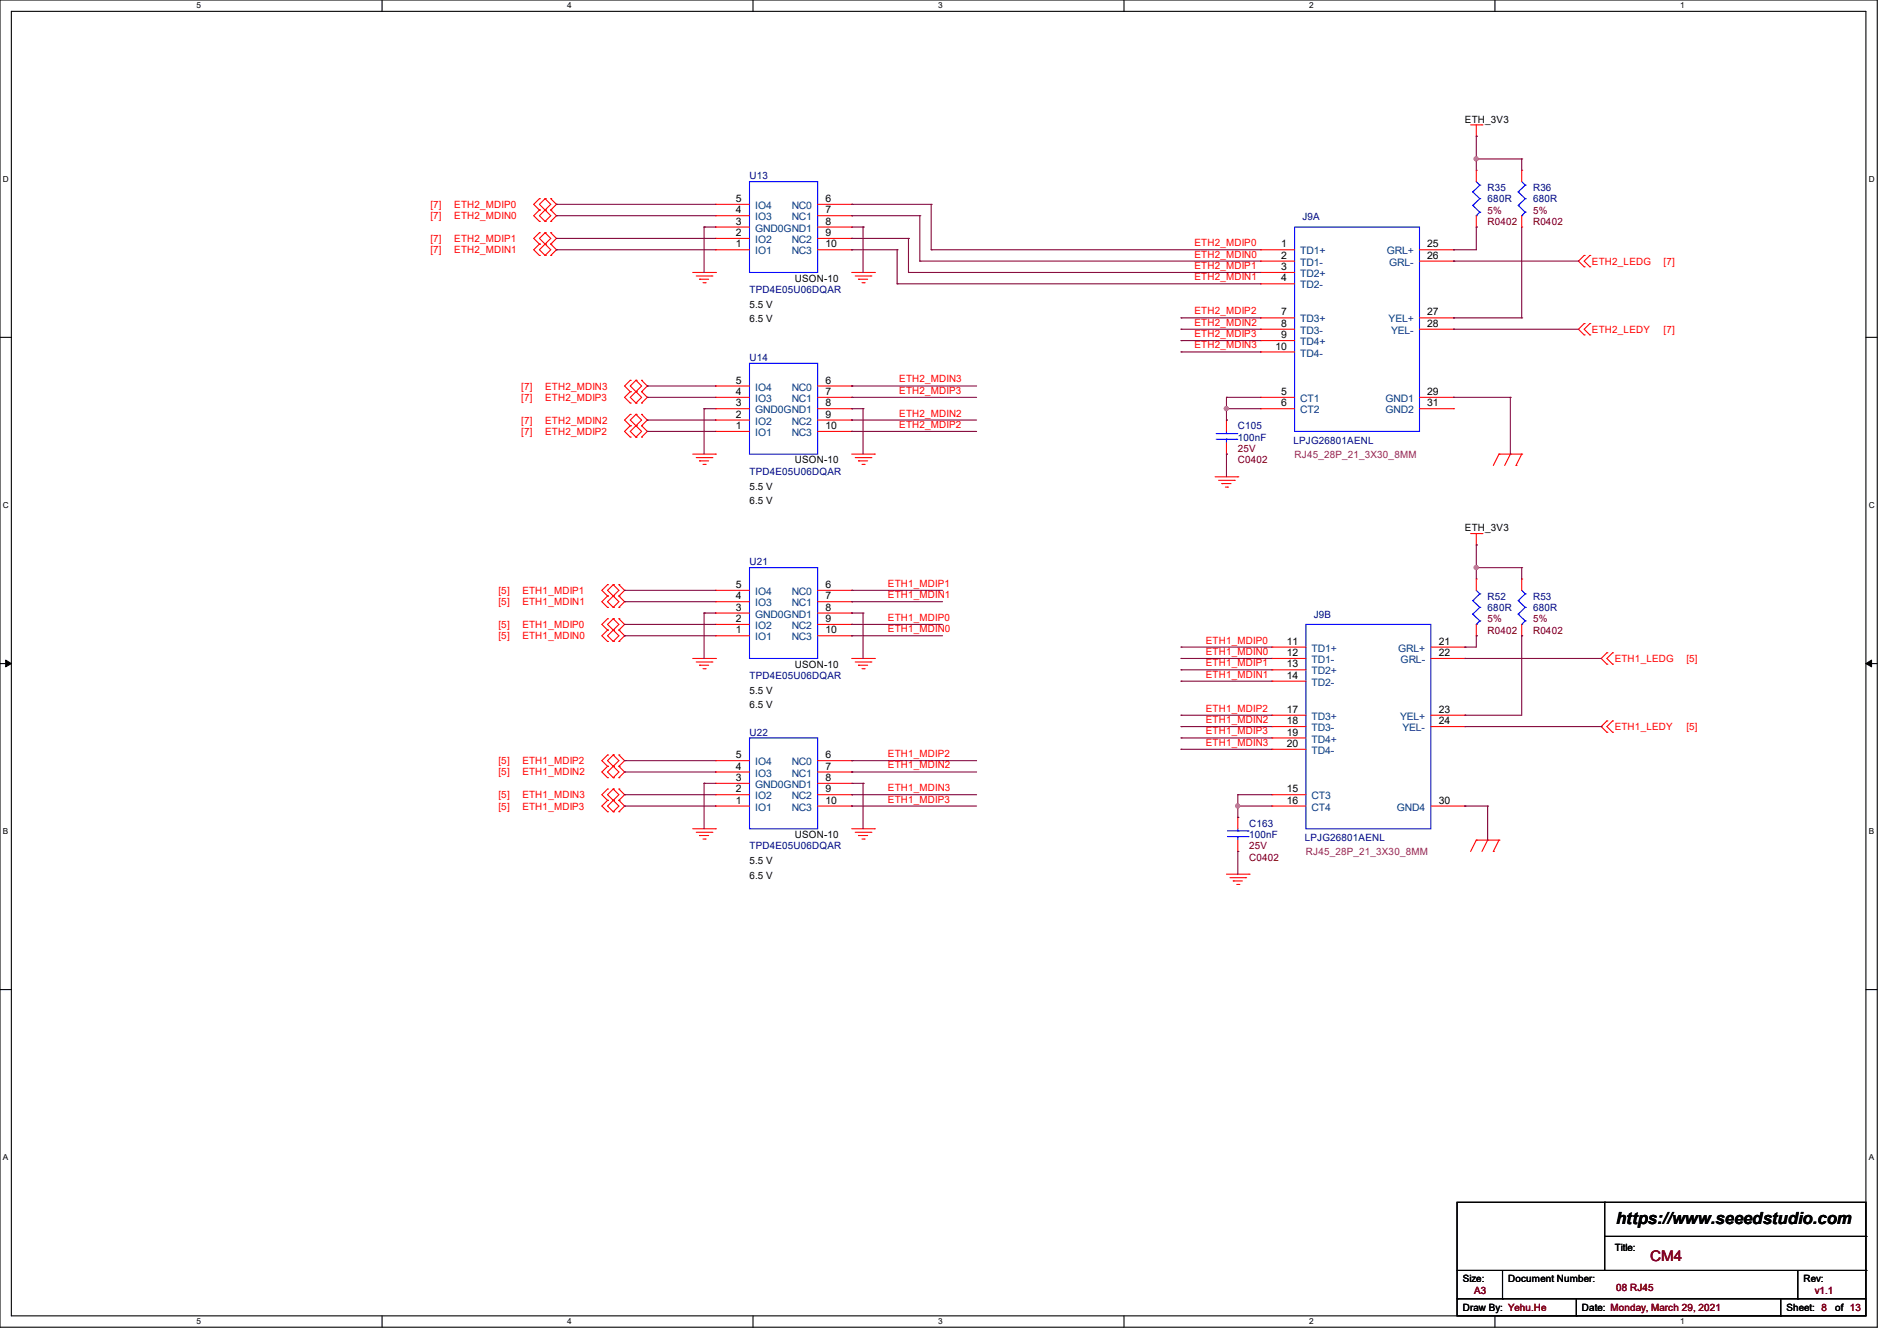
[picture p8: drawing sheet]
<svg xmlns="http://www.w3.org/2000/svg" width="297mm" height="210mm" viewBox="0 0 297 210" stroke-linecap="round" stroke-linejoin="round" font-family="sans-serif">
<path d="M0 0h293.9v207.9h-293.9zM1.8 1.8h290.3v204.3h-290.3z" fill="none" stroke="#000" stroke-width=".17"/>
<g fill="#fff">
<path d="M30.8 .2h.7v1.4h-.7z"/>
<path d="M30.8 206.2h.7v1.4h-.7z"/>
</g>
<path d="M59.8 0v1.8M59.8 206.1v1.8" fill="none" stroke="#000" stroke-width=".17"/>
<g fill="#fff">
<path d="M88.8 .2h.7v1.4h-.7z"/>
<path d="M88.8 206.2h.7v1.4h-.7z"/>
</g>
<path d="M117.9 0v1.8M117.9 206.1v1.8" fill="none" stroke="#000" stroke-width=".17"/>
<g fill="#fff">
<path d="M146.9 .2h.7v1.4h-.7z"/>
<path d="M146.9 206.2h.7v1.4h-.7z"/>
</g>
<path d="M176 0v1.8M176 206.1v1.8" fill="none" stroke="#000" stroke-width=".17"/>
<g fill="#fff">
<path d="M205 .2h.7v1.4h-.7z"/>
<path d="M205 206.2h.7v1.4h-.7z"/>
</g>
<path d="M234.1 0v1.8M234.1 206.1v1.8" fill="none" stroke="#000" stroke-width=".17"/>
<g fill="#fff">
<path d="M263.1 .2h.6v1.4h-.6z"/>
<path d="M263.1 206.2h.6v1.4h-.6z"/>
<path d="M.5 27.3h.9v1.4h-.9z"/>
<path d="M292.6 27.3h.9v1.4h-.9z"/>
<path d="M.5 78.4h.9v1.4h-.9z"/>
<path d="M292.6 78.4h.9v1.4h-.9z"/>
</g>
<path d="M0 52.8h1.8M292.1 52.8h1.8" fill="none" stroke="#000" stroke-width=".17"/>
<g fill="#fff">
<path d="M.5 129.5h.8v1.4h-.8z"/>
<path d="M292.6 129.5h.8v1.4h-.8z"/>
</g>
<path d="M0 103.9h1.8M292.1 103.9h1.8" fill="none" stroke="#000" stroke-width=".17"/>
<path d="M.9 103.4l.9 .5-.9 .5zM292.1 103.9l.9-.5v1z" fill="#000" stroke="#000" stroke-width=".16"/>
<g fill="#fff">
<path d="M.5 180.5h.8v1.4h-.8z"/>
<path d="M292.6 180.5h.8v1.4h-.8z"/>
</g>
<g fill="none" stroke="#000" stroke-width=".17">
<path d="M0 155h1.8M292.1 155h1.8M228.1 188.3h64v17.8h-64zM228.1 199h64M235.2 199v4.4M251.2 188.3h.1M251.2 188.3v10.7M251.2 193.6h40.9M281.5 199v4.4M292.1 199h.1M292.1 193.6h.1M228.1 203.4h.1"/>
<path d="M228.1 203.4h64M235.2 203.4h.1M246.8 206.1h.1M246.8 203.4v2.7M278.8 206.1h.1M278.8 203.4v2.7M281.5 203.4h.1"/>
</g>
<g fill="none" stroke="#f00" stroke-width=".17">
<path d="M230.3 19.6h1.7M231.1 19.6v1.7M232 19.6h.1M84.5 31.1h.1M84.5 32.9h.1M84.5 36.4h.1M84.5 38.2h.1M84.5 34.7h.1M84.5 31.1l-.9 .9 .9 .9M84.5 36.4l-.9 .9 .9 .9M84.5 32.9l-.9 .9 .9 .9M84.5 38.2l-.9 .9 .9 .9"/>
<path d="M85.3 32.9h.1M85.3 31.1h.1M85.3 38.2h.1M85.3 36.4h.1M85.3 34.7h.1M85.3 31.1l-.8 .9 1.7 1.8-.9 .9M85.3 31.1l.9 .9-1.7 1.8 .8 .9M85.3 36.4l-.8 .9 1.7 1.8-.9 .9M85.3 36.4l.9 .9-1.7 1.8 .8 .9M86.2 31.1h.1M86.2 32.9h.1M86.2 36.4h.1"/>
<path d="M86.2 38.2h.1M86.2 34.7h.1M86.2 31.1l.9 .9-.9 .9M86.2 32.9l.9 .9-.9 .9M86.2 36.4l.9 .9-.9 .9M86.2 38.2l.9 .9-.9 .9M112 39.1h.1M112 37.3h.1M112 35.6h.1M112 33.8h.1M112 32h.1M112 39.1h5.3"/>
<path d="M112 37.3h5.3M112 35.6h5.3M112 33.8h5.3M112 32h5.3M128 39.1h5.3M128 37.3h5.3M128 35.6h5.3M128 33.8h5.3M128 32h5.3M133.3 32h.1M133.3 33.8h.1M133.3 35.6h.1"/>
<path d="M133.3 37.3h.1M133.3 39.1h.1M197.4 39.1h.1M197.4 39.1h5.3M222.2 39.1h5.4M227.6 39.1h.1M231.1 21.3h.1M231.1 26.7h.1M231.1 35.6h.1M231.1 26.7v1.7M231.1 33.8v1.8M238.3 26.7h.1"/>
<path d="M238.3 35.6h.1M238.3 26.7v1.7M238.3 33.8v1.8M84.5 40h.1M85.3 40h.1M86.2 40h.1M98.7 59.6h.1M98.7 59.6l-.9 .9 .9 .8M99.6 59.6h.1M99.6 59.6l-.9 .9 .9 .8M99.6 59.6l.9 .9-1.8 1.7 .9 .9M100.5 59.6h.1"/>
<path d="M100.5 59.6l.8 .9-.8 .8M108.5 42.7h3.5M109 43.2h2.5M109.5 43.7h.1M109.5 43.7h1.5M110.1 44.3h.3M110.4 44.3h.1M111.5 43.2h.1M112 42.7h.1M133.3 42.7h3.6M133.9 43.2h2.5M134.4 43.7h.1"/>
<path d="M134.4 43.7h1.4M135 44.3h.3M135.3 44.3h.1M136.4 43.2h.1M136.9 42.7h.1M197.4 40.9h.1M197.4 42.7h.1M197.4 44.4h.1M197.4 49.8h.1M197.4 51.6h.1M197.4 53.3h.1M197.4 55.1h.1"/>
<path d="M197.4 42.7h5.3M197.4 40.9h5.3M197.4 44.4h5.3M197.4 49.8h5.3M197.4 51.6h5.3M197.4 53.3h5.3M197.4 55.1h5.3M222.2 40.9h5.4M222.2 49.8h5.4M222.2 51.6h5.4M227.6 40.9h.1M227.6 49.8h.1"/>
<path d="M227.6 51.6h.1M248 40h.1M248 41.8h.1M248 50.7h.1M248 52.5h.1M248 40l-.9 .9 .9 .9M248 50.7l-.9 .9 .9 .9M248.9 41.8h.1M248.9 40h.1M248.9 52.5h.1M248.9 50.7h.1M248.9 40l-.9 .9 .9 .9"/>
<path d="M248.9 50.7l-.9 .9 .9 .9M98.7 61.3h.1M98.7 64.9h.1M98.7 66.7h.1M98.7 63.1h.1M98.7 68.5h.1M98.7 64.9l-.9 .9 .9 .9M98.7 61.3l-.9 .9 .9 .9M98.7 66.7l-.9 .9 .9 .9M99.6 61.3h.1M99.6 66.7h.1M99.6 64.9h.1"/>
<path d="M99.6 63.1h.1M99.6 68.5h.1M99.6 64.9l-.9 .9 1.8 1.8-.9 .9M99.6 64.9l.9 .9-1.8 1.8 .9 .9M99.6 61.3l.9 .9-.9 .9M100.5 61.3h.1M100.5 64.9h.1M100.5 66.7h.1M100.5 63.1h.1M100.5 68.5h.1M100.5 61.3l.8 .9-.8 .9M100.5 64.9l.8 .9-.8 .9"/>
<path d="M100.5 66.7l.8 .9-.8 .9M108.5 71.1h3.5M109 71.7h2.5M109.5 72.2h.1M109.5 72.2h1.5M110.1 72.7h.3M110.4 72.7h.1M111.5 71.7h.1M112 71.1h.1M112 67.6h.1M112 65.8h.1M112 64h.1"/>
<path d="M112 62.2h.1M112 60.5h.1M112 62.2h5.3M112 64h5.3M112 67.6h5.3M112 65.8h5.3M112 60.5h5.3M128 62.2h5.3M128 64h5.3M128 67.6h5.3M128 65.8h5.3M128 60.5h5.3"/>
<path d="M133.3 60.5h.1M133.3 62.2h.1M133.3 64h.1M133.3 65.8h.1M133.3 67.6h.1M133.3 71.1h3.6M133.9 71.7h2.5M134.4 72.2h.1M134.4 72.2h1.4M135 72.7h.3M135.3 72.7h.1M136.4 71.7h.1"/>
<path d="M136.9 71.1h.1M190.2 74.7h3.6M190.8 75.2h2.5M191.3 75.7h.1M191.3 75.7h1.4M191.9 76.3h.3M192 65.8h.1M192 71.1h.1M192 65.8v1.8M192 69.3v1.8M192.2 76.3h.1M193.3 75.2h.1"/>
<path d="M193.8 74.7h.1M197.4 62.2h.1M197.4 64h.1M197.4 62.2h5.3M197.4 64h5.3M222.2 62.2h5.4M222.2 64h5.4M227.6 64h.1M227.6 62.2h.1M234.7 71.1h.1M234.7 71.1h3.6M234.7 71.1l-.9 1.8"/>
<path d="M236.5 71.1h.1M236.5 71.1l-.9 1.8M237.4 72.9h.1M238.3 71.1h.1M238.3 71.1l-.9 1.8M95.1 91.6h.1M95.1 93.3h.1M95.1 95.1h.1M95.1 96.9h.1M95.1 98.7h.1M95.1 91.6l-.9 .9 .9 .8M95.1 93.3l-.9 .9 .9 .9"/>
<path d="M95.1 96.9l-.9 .9 .9 .9M95.1 98.7l-.9 .9 .9 .9M96 93.3h.1M96 91.6h.1M96 95.1h.1M96 98.7h.1M96 96.9h.1M96 91.6l-.9 .9 1.8 1.7-.9 .9M96 91.6l.9 .9-1.8 1.7 .9 .9M96 96.9l-.9 .9 1.8 1.8-.9 .9M96 96.9l.9 .9-1.8 1.8 .9 .9M96.9 91.6h.1"/>
<path d="M96.9 93.3h.1M96.9 95.1h.1M96.9 96.9h.1M96.9 98.7h.1M96.9 91.6l.9 .9-.9 .8M96.9 96.9l.9 .9-.9 .9M96.9 93.3l.9 .9-.9 .9M96.9 98.7l.9 .9-.9 .9M112 99.6h.1M112 97.8h.1M112 96h.1M112 94.2h.1"/>
<path d="M112 92.5h.1M112 99.6h5.3M112 97.8h5.3M112 96h5.3M112 94.2h5.3M112 92.5h5.3M128 99.6h5.3M128 97.8h5.3M128 96h5.3M128 94.2h5.3M128 92.5h5.3M133.3 92.5h.1"/>
<path d="M133.3 94.2h.1M133.3 96h.1M133.3 97.8h.1M133.3 99.6h.1M230.3 83.6h1.7M231.1 85.3h.1M231.1 90.7h.1M231.1 99.6h.1M231.1 83.6v1.7M231.1 90.7v1.8M231.1 97.8v1.8M232 83.6h.1"/>
<path d="M238.3 90.7h.1M238.3 99.6h.1M238.3 90.7v1.8M238.3 97.8v1.8M95.1 100.5h.1M95.1 118.2h.1M95.1 118.2l-.9 .9 .9 .9M96 100.5h.1M96 118.2h.1M96 118.2l-.9 .9 1.8 1.8-.9 .9M96 118.2l.9 .9-1.8 1.8 .9 .9M96.9 100.5h.1"/>
<path d="M96.9 118.2h.1M96.9 118.2l.9 .9-.9 .9M108.5 103.1h3.5M109 103.7h2.5M109.5 104.2h.1M109.5 104.2h1.5M110.1 104.7h.3M110.4 104.7h.1M111.5 103.7h.1M112 103.1h.1M112 119.1h.1M112 119.1h5.3"/>
<path d="M128 119.1h5.3M133.3 119.1h.1M133.3 103.1h3.6M133.9 103.7h2.5M134.4 104.2h.1M134.4 104.2h1.4M135 104.7h.3M135.3 104.7h.1M136.4 103.7h.1M136.9 103.1h.1M199.1 101.3h.1M199.1 103.1h.1"/>
<path d="M199.1 104.9h.1M199.1 106.7h.1M199.1 112h.1M199.1 113.8h.1M199.1 115.6h.1M199.1 117.3h.1M199.1 103.1h5.4M199.1 101.3h5.4M199.1 104.9h5.4M199.1 106.7h5.4M199.1 112h5.4M199.1 113.8h5.4"/>
<path d="M199.1 115.6h5.4M199.1 117.3h5.4M224 103.1h5.4M224 101.3h5.4M224 112h5.4M224 113.8h5.4M229.4 101.3h.1M229.4 103.1h.1M229.4 112h.1M229.4 113.8h.1M251.6 102.2h.1M251.6 104h.1"/>
<path d="M251.6 112.9h.1M251.6 114.7h.1M251.6 102.2l-.9 .9 .9 .9M251.6 112.9l-.9 .9 .9 .9M252.5 104h.1M252.5 102.2h.1M252.5 114.7h.1M252.5 112.9h.1M252.5 102.2l-.9 .9 .9 .9M252.5 112.9l-.9 .9 .9 .9M95.1 120h.1M95.1 121.8h.1"/>
<path d="M95.1 123.6h.1M95.1 125.3h.1M95.1 127.1h.1M95.1 120l-.9 .9 .9 .9M95.1 123.6l-.9 .9 .9 .8M95.1 125.3l-.9 .9 .9 .9M96 120h.1M96 121.8h.1M96 125.3h.1M96 123.6h.1M96 127.1h.1M96 123.6l-.9 .9 1.8 1.7-.9 .9"/>
<path d="M96 123.6l.9 .9-1.8 1.7 .9 .9M96.9 120h.1M96.9 121.8h.1M96.9 123.6h.1M96.9 125.3h.1M96.9 127.1h.1M96.9 123.6l.9 .9-.9 .8M96.9 120l.9 .9-.9 .9M96.9 125.3l.9 .9-.9 .9M108.5 129.8h3.5M109 130.3h2.5M109.5 130.9h.1"/>
<path d="M109.5 130.9h1.5M110.1 131.4h.3M110.4 131.4h.1M111.5 130.3h.1M112 129.8h.1M112 126.2h.1M112 124.5h.1M112 122.7h.1M112 120.9h.1M112 126.2h5.3M112 124.5h5.3M112 122.7h5.3"/>
<path d="M112 120.9h5.3M128 126.2h5.3M128 124.5h5.3M128 122.7h5.3M128 120.9h5.3M133.3 120.9h.1M133.3 122.7h.1M133.3 124.5h.1M133.3 126.2h.1M133.3 129.8h3.6M133.9 130.3h2.5M134.4 130.9h.1"/>
<path d="M134.4 130.9h1.4M135 131.4h.3M135.3 131.4h.1M136.4 130.3h.1M136.9 129.8h.1M192 136.9h3.6M192.6 137.5h2.4M193.1 138h.1M193.1 138h1.4M193.6 138.5h.4M193.8 128h.1M193.8 133.3h.1"/>
<path d="M193.8 128v1.8M193.8 131.6v1.7M194 138.5h.1M195 137.5h.1M195.6 136.9h.1M199.1 124.5h.1M199.1 126.2h.1M199.1 126.2h5.4M199.1 124.5h5.4M224 126.2h5.4M229.4 126.2h.1M231.1 131.6h.1"/>
<path d="M231.1 131.6l-.8 1.7M231.1 131.6h3.6M232.9 131.6h.1M232.9 131.6l-.9 1.7M233.8 133.3h.1M234.7 131.6h.1M234.7 131.6l-.9 1.7"/>
</g>
<g fill="none" stroke="#00f" stroke-width=".17">
<path d="M117.3 28.4h10.7v14.3h-10.7zM202.7 35.6h19.5v32h-19.5zM230.6 30.1h.1M230.6 32.2h.1M230.6 30.1l1.1 1M230.6 32.2l1.1 1M231.1 33.8h.1M231.1 28.4l.6 .6M231.7 29h.1M231.7 31.1h.1M231.7 33.2h.1M231.7 29l-1.1 1.1"/>
<path d="M231.7 31.1l-1.1 1.1M231.7 33.2l-.6 .6M237.7 30.1h.1M237.7 32.2h.1M237.7 30.1l1.1 1M237.7 32.2l1.1 1M238.3 33.8h.1M238.3 28.4l.5 .6M238.8 29h.1M238.8 31.1h.1M238.8 33.2h.1M238.8 29l-1.1 1.1"/>
<path d="M238.8 31.1l-1.1 1.1M238.8 33.2l-.5 .6M117.3 56.9h10.7v14.2h-10.7zM190.4 67.9h3.2M190.4 68.8h3.2M192 68.8h.1M192 67.9h.1M192 67.6v.3M192 68.8v.5M193.6 67.9h.1M193.6 68.8h.1M117.3 88.9h10.7v14.2h-10.7z"/>
<path d="M204.5 97.8h19.5v32h-19.5zM230.6 94.1h.1M230.6 96.2h.1M230.6 94.1l1.1 1M230.6 96.2l1.1 1M231.1 97.8h.1M231.1 92.5l.6 .5M231.7 93h.1M231.7 95.1h.1M231.7 97.2h.1M231.7 93l-1.1 1.1M231.7 95.1l-1.1 1.1"/>
<path d="M231.7 97.2l-.6 .6M237.7 94.1h.1M237.7 96.2h.1M237.7 94.1l1.1 1M237.7 96.2l1.1 1M238.3 97.8h.1M238.3 92.5l.5 .5M238.8 93h.1M238.8 95.1h.1M238.8 97.2h.1M238.8 93l-1.1 1.1M238.8 95.1l-1.1 1.1"/>
<path d="M238.8 97.2l-.5 .6M117.3 115.6h10.7v14.2h-10.7zM192.2 130.1h3.2M192.2 131h3.2M193.8 131h.1M193.8 130.1h.1M193.8 129.8v.3M193.8 131v.6M195.4 130.1h.1M195.4 131h.1"/>
</g>
<g fill="none" stroke="#800040" stroke-width=".17">
<path d="M87.1 32h.1M87.1 33.8h.1M87.1 37.3h.1M87.1 39.1h.1M87.1 32h24.9M87.1 33.8h24.9M87.1 37.3h24.9M87.1 39.1h24.9M110.2 35.6h.1M110.2 35.6h1.8M110.2 35.6v7.1M133.3 32h.1"/>
<path d="M133.3 33.8h.1M133.3 37.3h.1M133.3 39.1h.1M133.3 32h12.5M133.3 33.8h10.7M133.3 35.6h1.8M133.3 37.3h8.9M133.3 39.1h7.2M135.1 35.6h.1M135.1 35.6v7.1M140.5 39.1h.1M140.5 39.1v5.3"/>
<path d="M142.2 37.3h.1M142.2 37.3v5.4M144 33.8h.1M144 33.8v7.1M145.8 32h.1M145.8 39.1h.1M145.8 32v7.1M145.8 39.1h51.6M227.6 39.1h.1M231.1 21.3h.1M231.1 24.9h.1M231.1 35.6h.1"/>
<path d="M231.1 21.3v5.4M231.1 35.6v3.5h-3.5M231.1 24.9h7.2M238.3 24.9h.1M238.3 24.9v1.8M238.3 35.6v14.2M140.5 44.4h.1M140.5 44.4h56.9M142.2 42.7h.1M142.2 42.7h55.2M144 40.9h.1M144 40.9h53.4"/>
<path d="M184.9 49.8h.1M184.9 51.6h.1M184.9 53.3h.1M184.9 55.1h.1M184.9 49.8h12.5M184.9 51.6h12.5M184.9 53.3h12.5M184.9 55.1h12.5M227.6 40.9h.1M227.6 49.8h.1M227.6 51.6h.1M227.6 40.9h19.5"/>
<path d="M227.6 49.8h10.7M227.6 51.6h19.5M238.3 49.8h.1M101.3 60.5h.1M101.3 62.2h.1M101.3 65.8h.1M101.3 67.6h.1M101.3 60.5h10.7M101.3 62.2h10.7M101.3 65.8h10.7M101.3 67.6h10.7M110.2 64h.1"/>
<path d="M110.2 64v7.1M110.2 64h1.8M133.3 60.5h.1M133.3 62.2h.1M133.3 64h.1M133.3 65.8h.1M133.3 67.6h.1M133.3 60.5h19.6M133.3 62.2h19.6M133.3 64h1.8M133.3 65.8h19.6M133.3 67.6h19.6"/>
<path d="M135.1 64h.1M135.1 64v7.1M192 64h.1M192 62.2h.1M192 71.1h.1M192 65.8h.1M192 62.2h5.4M192 64h5.4M192 62.2v3.6M192 71.1v3.6M227.6 62.2h.1M227.6 62.2h8.9"/>
<path d="M236.5 62.2h.1M236.5 62.2v8.9M97.8 92.5h.1M97.8 94.2h.1M97.8 97.8h.1M97.8 99.6h.1M97.8 92.5h14.2M97.8 94.2h14.2M97.8 97.8h14.2M97.8 99.6h14.2M110.2 96h.1M110.2 96v7.1"/>
<path d="M110.2 96h1.8M133.3 92.5h.1M133.3 94.2h.1M133.3 96h.1M133.3 97.8h.1M133.3 99.6h.1M133.3 92.5h14.3M133.3 94.2h14.3M133.3 96h1.8M133.3 97.8h14.3M133.3 99.6h14.3M135.1 96h.1"/>
<path d="M135.1 96v7.1M231.1 85.3h.1M231.1 88.9h.1M231.1 99.6h.1M231.1 85.3v5.4M231.1 99.6v1.7h-1.7M231.1 88.9h7.2M238.3 88.9h.1M238.3 99.6h.1M238.3 88.9v1.8M238.3 99.6v12.4h-8.9M97.8 119.1h.1"/>
<path d="M97.8 119.1h14.2M133.3 119.1h.1M133.3 119.1h19.6M184.9 101.3h.1M184.9 103.1h.1M184.9 104.9h.1M184.9 106.7h.1M184.9 112h.1M184.9 113.8h.1M184.9 115.6h.1M184.9 117.3h.1M184.9 101.3h14.2"/>
<path d="M184.9 103.1h14.2M184.9 104.9h14.2M184.9 106.7h14.2M184.9 112h14.2M184.9 113.8h14.2M184.9 115.6h14.2M184.9 117.3h14.2M229.4 101.3h.1M229.4 103.1h.1M229.4 112h.1M229.4 103.1h21.3M229.4 113.8h21.3"/>
<path d="M250.7 113.8h.1M97.8 120.9h.1M97.8 124.5h.1M97.8 126.2h.1M97.8 120.9h14.2M97.8 126.2h14.2M97.8 124.5h14.2M110.2 122.7h.1M110.2 122.7v7.1M110.2 122.7h1.8M133.3 120.9h.1M133.3 124.5h.1"/>
<path d="M133.3 126.2h.1M133.3 120.9h19.6M133.3 122.7h1.8M133.3 126.2h19.6M133.3 124.5h19.6M135.1 122.7h.1M135.1 122.7v7.1M193.8 126.2h.1M193.8 124.5h.1M193.8 133.3h.1M193.8 128h.1M193.8 126.2h5.3"/>
<path d="M193.8 124.5v3.5M193.8 133.3v3.6M193.8 124.5h5.3M229.4 126.2h.1M229.4 126.2h3.5M232.9 126.2h.1M232.9 126.2v5.4"/>
</g>
<g fill="#f0f" stroke="#f0f" stroke-width=".17">
<circle cx="231.1" cy="24.9" r=".32"/>
<circle cx="192" cy="64" r=".32"/>
<circle cx="231.1" cy="88.9" r=".32"/>
<circle cx="193.8" cy="126.2" r=".32"/>
</g>
<text font-size="2.6" x="253" y="191.8">https://www.seeedstudio.com</text>
<text font-size="2.3" fill="#800000" x="258.4" y="197.5">CM4</text>
<g font-size="1.6">
<text x="229.4" y="19.2">ETH_3V3</text>
<text x="115.2" y="35.2">3</text>
<text x="115.2" y="33.4">4</text>
<text x="115.2" y="31.6">5</text>
<text x="129.2" y="31.6">6</text>
<text x="129.2" y="33.4">7</text>
<text x="129.2" y="35.2">8</text>
<text x="115.2" y="38.7">1</text>
<text x="115.2" y="37">2</text>
<text x="129.2" y="37">9</text>
<text x="129.2" y="38.7">10</text>
<text x="200.6" y="38.7">1</text>
<text x="200.6" y="40.5">2</text>
<text x="223.5" y="38.7">25</text>
<text x="223.5" y="40.5">26</text>
<text x="124.5" y="44.1">USON-10</text>
<text x="200.6" y="42.3">3</text>
<text x="200.6" y="44.1">4</text>
<text x="117.3" y="48.2">5.5 V</text>
<text x="117.3" y="50.5">6.5 V</text>
<text x="200.6" y="49.4">7</text>
<text x="200.6" y="51.2">8</text>
<text x="200.6" y="53">9</text>
<text x="223.5" y="49.4">27</text>
<text x="223.5" y="51.2">28</text>
<text x="199.7" y="54.7">10</text>
<text x="115.2" y="65.4">2</text>
<text x="115.2" y="63.6">3</text>
<text x="115.2" y="61.8">4</text>
<text x="115.2" y="60.1">5</text>
<text x="129.2" y="60.1">6</text>
<text x="129.2" y="61.8">7</text>
<text x="129.2" y="63.6">8</text>
<text x="129.2" y="65.4">9</text>
<text x="200.6" y="61.8">5</text>
<text x="200.6" y="63.6">6</text>
<text x="223.5" y="63.6">31</text>
<text x="223.5" y="61.8">29</text>
<text x="115.2" y="67.2">1</text>
<text x="129.2" y="67.2">10</text>
<text x="117.3" y="76.7">5.5 V</text>
<text x="124.5" y="72.6">USON-10</text>
<text x="117.3" y="78.9">6.5 V</text>
<text x="229.4" y="83.2">ETH_3V3</text>
<text x="115.2" y="95.6">3</text>
<text x="115.2" y="93.9">4</text>
<text x="115.2" y="92.1">5</text>
<text x="129.2" y="92.1">6</text>
<text x="129.2" y="93.9">7</text>
<text x="129.2" y="95.6">8</text>
<text x="115.2" y="99.2">1</text>
<text x="115.2" y="97.4">2</text>
<text x="129.2" y="97.4">9</text>
<text x="129.2" y="99.2">10</text>
<text x="201.5" y="101">11</text>
<text x="225.3" y="101">21</text>
<text x="124.5" y="104.6">USON-10</text>
<text x="201.5" y="102.7">12</text>
<text x="201.5" y="104.5">13</text>
<text x="201.5" y="106.3">14</text>
<text x="225.3" y="102.7">22</text>
<text x="117.3" y="108.7">5.5 V</text>
<text x="117.3" y="111">6.5 V</text>
<text x="201.5" y="111.6">17</text>
<text x="201.5" y="113.4">18</text>
<text x="225.3" y="111.6">23</text>
<text x="225.3" y="113.4">24</text>
<text x="115.2" y="118.7">5</text>
<text x="129.2" y="118.7">6</text>
<text x="201.5" y="115.2">19</text>
<text x="201.5" y="117">20</text>
<text x="115.2" y="125.9">1</text>
<text x="115.2" y="124.1">2</text>
<text x="115.2" y="122.3">3</text>
<text x="115.2" y="120.5">4</text>
<text x="129.2" y="120.5">7</text>
<text x="129.2" y="122.3">8</text>
<text x="129.2" y="124.1">9</text>
<text x="129.2" y="125.9">10</text>
<text x="201.5" y="124.1">15</text>
<text x="201.5" y="125.9">16</text>
<text x="225.3" y="125.9">30</text>
<text x="124.5" y="131.2">USON-10</text>
<text x="117.3" y="135.3">5.5 V</text>
<text x="117.3" y="137.6">6.5 V</text>
<text x="252.8" y="196">Title:</text>
<text x="229" y="200.7">Size:</text>
<text x="236.1" y="200.7">Document Number:</text>
<text x="282.4" y="200.7">Rev:</text>
<text x="229" y="205.4">Draw By: Yehu.He</text>
<text x="247.7" y="205.4">Date: Monday, March 29, 2021</text>
<text x="279.7" y="205.4">Sheet: 8</text>
<text x="287.3" y="205.4">of 13</text>
</g>
<g font-size="1.6" fill="#000080">
<text x="117.3" y="28.1">U13</text>
<text x="232.9" y="29.9">R35</text>
<text x="240" y="29.9">R36</text>
<text x="203.9" y="34.5">J9A</text>
<text x="232.9" y="31.7">680R</text>
<text x="240" y="31.7">680R</text>
<text x="117.3" y="45.9">TPD4E05U06DQAR</text>
<text x="117.3" y="56.6">U14</text>
<text x="193.8" y="67.2">C105</text>
<text x="193.8" y="69">100nF</text>
<text x="202.5" y="69.6">LPJG26801AENL</text>
<text x="117.3" y="74.3">TPD4E05U06DQAR</text>
<text x="117.3" y="88.6">U21</text>
<text x="232.9" y="93.9">R52</text>
<text x="232.9" y="95.7">680R</text>
<text x="240" y="93.9">R53</text>
<text x="240" y="95.7">680R</text>
<text x="205.7" y="96.7">J9B</text>
<text x="117.3" y="106.3">TPD4E05U06DQAR</text>
<text x="117.3" y="115.2">U22</text>
<text x="195.6" y="129.5">C163</text>
<text x="195.6" y="131.2">100nF</text>
<text x="204.3" y="131.8">LPJG26801AENL</text>
<text x="117.3" y="133">TPD4E05U06DQAR</text>
</g>
<g font-size="1.6" fill="#f00">
<text x="67.4" y="32.6">[7]</text>
<text x="67.4" y="34.3">[7]</text>
<text x="71.1" y="32.6">ETH2_MDIP0</text>
<text x="71.1" y="34.3">ETH2_MDIN0</text>
<text x="67.4" y="37.9">[7]</text>
<text x="67.4" y="39.7">[7]</text>
<text x="71.1" y="37.9">ETH2_MDIP1</text>
<text x="71.1" y="39.7">ETH2_MDIN1</text>
<text x="187" y="38.6">ETH2_MDIP0</text>
<text x="187" y="40.3">ETH2_MDIN0</text>
<text x="249.3" y="41.4">ETH2_LEDG</text>
<text x="260.5" y="41.4">[7]</text>
<text x="187" y="42.1">ETH2_MDIP1</text>
<text x="187" y="43.9">ETH2_MDIN1</text>
<text x="187" y="49.2">ETH2_MDIP2</text>
<text x="187" y="51">ETH2_MDIN2</text>
<text x="187" y="52.8">ETH2_MDIP3</text>
<text x="249.3" y="52.1">ETH2_LEDY</text>
<text x="260.5" y="52.1">[7]</text>
<text x="140.8" y="59.9">ETH2_MDIN3</text>
<text x="187" y="54.6">ETH2_MDIN3</text>
<text x="81.6" y="61">[7]</text>
<text x="81.6" y="62.8">[7]</text>
<text x="85.3" y="61">ETH2_MDIN3</text>
<text x="85.3" y="62.8">ETH2_MDIP3</text>
<text x="140.8" y="61.7">ETH2_MDIP3</text>
<text x="140.8" y="65.2">ETH2_MDIN2</text>
<text x="81.6" y="66.3">[7]</text>
<text x="81.6" y="68.1">[7]</text>
<text x="85.3" y="66.3">ETH2_MDIN2</text>
<text x="85.3" y="68.1">ETH2_MDIP2</text>
<text x="140.8" y="67">ETH2_MDIP2</text>
<text x="78.1" y="93">[5]</text>
<text x="78.1" y="94.8">[5]</text>
<text x="81.8" y="93">ETH1_MDIP1</text>
<text x="81.8" y="94.8">ETH1_MDIN1</text>
<text x="139" y="91.9">ETH1_MDIP1</text>
<text x="139" y="93.7">ETH1_MDIN1</text>
<text x="78.1" y="98.3">[5]</text>
<text x="78.1" y="100.1">[5]</text>
<text x="81.8" y="98.3">ETH1_MDIP0</text>
<text x="81.8" y="100.1">ETH1_MDIN0</text>
<text x="139" y="97.2">ETH1_MDIP0</text>
<text x="139" y="99">ETH1_MDIN0</text>
<text x="188.8" y="100.8">ETH1_MDIP0</text>
<text x="188.8" y="102.6">ETH1_MDIN0</text>
<text x="188.8" y="104.3">ETH1_MDIP1</text>
<text x="188.8" y="106.1">ETH1_MDIN1</text>
<text x="252.8" y="103.7">ETH1_LEDG</text>
<text x="264" y="103.7">[5]</text>
<text x="188.8" y="111.5">ETH1_MDIP2</text>
<text x="188.8" y="113.2">ETH1_MDIN2</text>
<text x="78.1" y="119.7">[5]</text>
<text x="81.8" y="119.7">ETH1_MDIP2</text>
<text x="139" y="118.6">ETH1_MDIP2</text>
<text x="188.8" y="115">ETH1_MDIP3</text>
<text x="188.8" y="116.8">ETH1_MDIN3</text>
<text x="252.8" y="114.3">ETH1_LEDY</text>
<text x="264" y="114.3">[5]</text>
<text x="78.1" y="121.5">[5]</text>
<text x="78.1" y="125">[5]</text>
<text x="81.8" y="121.5">ETH1_MDIN2</text>
<text x="81.8" y="125">ETH1_MDIN3</text>
<text x="139" y="120.4">ETH1_MDIN2</text>
<text x="139" y="123.9">ETH1_MDIN3</text>
<text x="139" y="125.7">ETH1_MDIP3</text>
<text x="78.1" y="126.8">[5]</text>
<text x="81.8" y="126.8">ETH1_MDIP3</text>
</g>
<g font-size="1.6" fill="#004080">
<text x="118.2" y="34.5">IO3</text>
<text x="118.2" y="32.7">IO4</text>
<text x="124" y="32.7">NC0</text>
<text x="124" y="34.5">NC1</text>
<text x="118.2" y="39.8">IO1</text>
<text x="118.2" y="38.1">IO2</text>
<text x="118.2" y="36.3">GND0GND1</text>
<text x="124" y="38.1">NC2</text>
<text x="124" y="39.8">NC3</text>
<text x="203.6" y="39.8">TD1+</text>
<text x="203.6" y="41.6">TD1-</text>
<text x="217.1" y="39.8">GRL+</text>
<text x="217.5" y="41.6">GRL-</text>
<text x="203.6" y="43.4">TD2+</text>
<text x="203.6" y="45.2">TD2-</text>
<text x="203.6" y="50.5">TD3+</text>
<text x="203.6" y="52.3">TD3-</text>
<text x="217.4" y="50.5">YEL+</text>
<text x="217.8" y="52.3">YEL-</text>
<text x="203.6" y="54.1">TD4+</text>
<text x="203.6" y="55.8">TD4-</text>
<text x="118.2" y="64.7">GND0GND1</text>
<text x="118.2" y="63">IO3</text>
<text x="118.2" y="61.2">IO4</text>
<text x="124" y="61.2">NC0</text>
<text x="124" y="63">NC1</text>
<text x="203.6" y="63">CT1</text>
<text x="203.6" y="64.7">CT2</text>
<text x="216.9" y="64.7">GND2</text>
<text x="216.9" y="63">GND1</text>
<text x="118.2" y="68.3">IO1</text>
<text x="118.2" y="66.5">IO2</text>
<text x="124" y="66.5">NC2</text>
<text x="124" y="68.3">NC3</text>
<text x="118.2" y="95">IO3</text>
<text x="118.2" y="93.2">IO4</text>
<text x="124" y="93.2">NC0</text>
<text x="124" y="95">NC1</text>
<text x="118.2" y="100.3">IO1</text>
<text x="118.2" y="98.5">IO2</text>
<text x="118.2" y="96.7">GND0GND1</text>
<text x="124" y="98.5">NC2</text>
<text x="124" y="100.3">NC3</text>
<text x="205.4" y="102.1">TD1+</text>
<text x="205.4" y="103.8">TD1-</text>
<text x="205.4" y="105.6">TD2+</text>
<text x="205.4" y="107.4">TD2-</text>
<text x="218.9" y="102.1">GRL+</text>
<text x="219.3" y="103.8">GRL-</text>
<text x="205.4" y="112.7">TD3+</text>
<text x="219.2" y="112.7">YEL+</text>
<text x="118.2" y="119.8">IO4</text>
<text x="124" y="119.8">NC0</text>
<text x="205.4" y="114.5">TD3-</text>
<text x="205.4" y="116.3">TD4+</text>
<text x="205.4" y="118.1">TD4-</text>
<text x="219.6" y="114.5">YEL-</text>
<text x="118.2" y="125.2">IO2</text>
<text x="118.2" y="123.4">GND0GND1</text>
<text x="118.2" y="121.6">IO3</text>
<text x="124" y="121.6">NC1</text>
<text x="124" y="125.2">NC2</text>
<text x="205.4" y="125.2">CT3</text>
<text x="118.2" y="127">IO1</text>
<text x="124" y="127">NC3</text>
<text x="205.4" y="127">CT4</text>
<text x="218.7" y="127">GND4</text>
</g>
<g font-size="1.6" fill="#800000">
<text x="232.9" y="33.4">5%</text>
<text x="232.9" y="35.2">R0402</text>
<text x="240" y="33.4">5%</text>
<text x="240" y="35.2">R0402</text>
<text x="193.8" y="70.8">25V</text>
<text x="193.8" y="72.6">C0402</text>
<text x="232.9" y="97.4">5%</text>
<text x="232.9" y="99.2">R0402</text>
<text x="240" y="97.4">5%</text>
<text x="240" y="99.2">R0402</text>
<text x="195.6" y="134.8">C0402</text>
<text x="195.6" y="133">25V</text>
<text x="230.8" y="202.7">A3</text>
<text x="253" y="202.2">08 RJ45</text>
<text x="284.1" y="202.7">v1.1</text>
</g>
<g font-size="1.6" fill="#804040">
<text x="202.7" y="71.7">RJ45_28P_21_3X30_8MM</text>
<text x="204.5" y="133.9">RJ45_28P_21_3X30_8MM</text>
</g>
<g font-size="1.3">
<text x="30.8" y="1.3">5</text>
<text x="88.8" y="1.3">4</text>
<text x="146.9" y="1.3">3</text>
<text x="205" y="1.3">2</text>
<text x="263.1" y="1.3">1</text>
<text x=".5" y="28.4">D</text>
<text x="292.6" y="28.4">D</text>
<text x=".5" y="79.5">C</text>
<text x="292.6" y="79.5">C</text>
<text x=".5" y="130.6">B</text>
<text x="292.6" y="130.6">B</text>
<text x=".5" y="181.7">A</text>
<text x="292.6" y="181.7">A</text>
<text x="30.8" y="207.4">5</text>
<text x="88.8" y="207.4">4</text>
<text x="146.9" y="207.4">3</text>
<text x="205" y="207.4">2</text>
<text x="263.1" y="207.4">1</text>
</g>
</svg>
